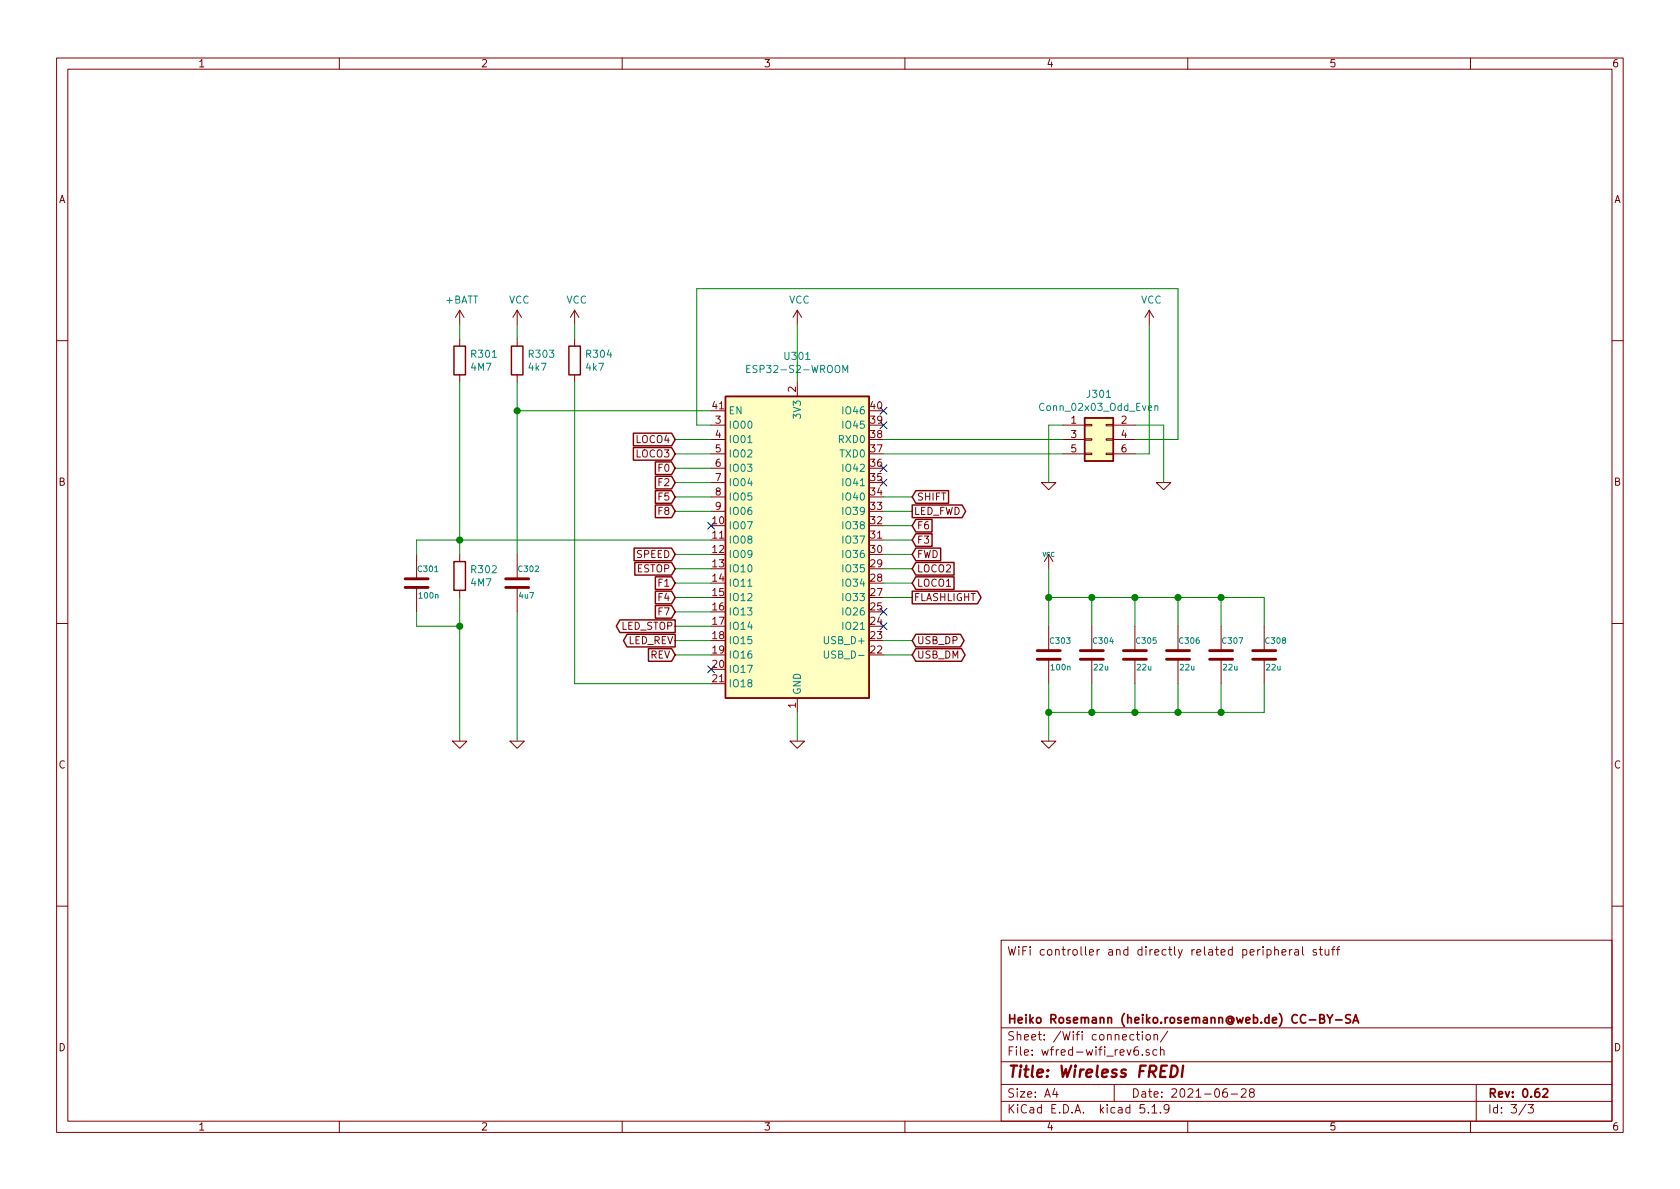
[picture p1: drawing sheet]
<svg xmlns="http://www.w3.org/2000/svg" width="297mm" height="210mm" viewBox="0 0 297 210" stroke-linecap="round" stroke-linejoin="round" font-family="sans-serif">
<g fill="none" stroke="#840000" stroke-width=".18">
<path d="M10 10.3h277v189.9h-277zM12 12.2h273v186.1h-273zM60 10.3v1.9M110 10.3v1.9M160 10.3v1.9M210 10.3v1.9M260 10.3v1.9M81.3 54.9v2.5M81.3 59.9v1.3M81.3 54.9l-.8 1.2M81.3 54.9l.7 1.2M91.4 54.9l-.7 1.2"/>
<path d="M91.4 54.9v2.5M91.4 59.9v1.3M91.4 54.9l.8 1.2M101.6 54.9v2.5M101.6 59.9v1.3M101.6 54.9l-.8 1.2M101.6 54.9l.8 1.2M141 54.9v2.5M141 54.9l-.8 1.2M141 54.9l.7 1.2M203.2 54.9l-.8 1.2M203.2 54.9v2.5"/>
<path d="M203.2 54.9l.8 1.2M10 60.2h2M81.3 66.3v1.3M91.4 66.3v1.3M101.6 66.3v1.3M125.7 75.2h2.6M125.7 77.7h2.6M141 67.6v2.5M188 75.2h3.8M188 77.7h3.8M191.8 75.1h1.2v.2h-1.2zM191.8 77.6h1.2v.2h-1.2z"/>
<path d="M195.6 75.1h1.2v.2h-1.2zM195.6 77.6h1.2v.2h-1.2zM196.8 75.2h3.9M196.8 77.7h3.9M285 60.2h2M73.7 98v4.4M81.3 98v1.3M91.4 98v4.4M125.7 80.3h2.6M125.7 82.8h2.6M125.7 85.3h2.6M125.7 87.9h2.6"/>
<path d="M125.7 90.4h2.6M184.1 85.3h2.6l-1.3 1.3zM185.4 98l-.7 1.3M185.4 98v2.6M185.4 98l.8 1.3M188 80.3h3.8M191.8 80.1h1.2v.3h-1.2zM195.6 80.1h1.2v.3h-1.2zM196.8 80.3h3.9M204.5 85.3h2.5l-1.3 1.3zM10 110.3h2M73.7 103.9v4.3"/>
<path d="M81.3 104.4v1.3M91.4 103.9v4.3M185.4 110.7v4.4M185.4 116.6v4.3M193 110.7v4.4M193 116.6v4.3M200.7 110.7v4.4M200.7 116.6v4.3M208.3 110.7v4.4M208.3 116.6v4.3M215.9 110.7v4.4M215.9 116.6v4.3"/>
<path d="M223.5 110.7v4.4M223.5 116.6v4.3M285 110.3h2M80 131.1h2.5l-1.2 1.2zM90.2 131.1h2.5l-1.3 1.2zM139.7 131.1h2.5l-1.2 1.2zM141 123.4v2.6M184.1 131.1h2.6l-1.3 1.2zM10 160.2h2M177 166.3h108v32h-108zM224 168l.5-.1 .2 .3v.6l-.2 .1-.5-.1M225.4 168h.1a.37 .37 0 0 1 .5 .1v.8"/>
<path d="M225.4 167.4v1.5M226.7 168.4l.7-.1-.1-.3-.4-.1-.2 .2v.7h.6M228 167.9v1M228.4 167.9l-.4 .3M229 168h.5l.1 .9M229.6 168.3h-.5a.29 .29 0 0 0-.2 .3 .29 .29 0 0 0 .2 .3l.5-.1M230.3 167.4v1.3l.2 .2M232.7 168a.37 .37 0 0 0-.5 .1v.2l.5 .2 .1 .1-.2 .3-.4-.1M233.2 167.9h.6M233.5 167.4v1.3l.3 .2M234.3 167.9v.8a.39 .39 0 0 0 .6 .1M234.9 167.9v1"/>
<path d="M235.4 167.9h.6M236 167.4l-.3 .2v1.3M236.3 167.9h.6M236.9 167.4l-.3 .1-.1 .1v1.3M285 160.2h2M60 198.3v1.9M110 198.3v1.9M160 198.3v1.9M177 194.8h108M177 191.8h108M177 187.8h108M177 181.8h108"/>
<path d="M186.5 192.5l-.4 1h1M186.8 193v1M197 191.8v3M200.9 182.9h.6M201.1 182.4v1.3l.4 .2M201.2 185.1a.59 .59 0 0 0-.7 .6v.6l.1 .2 .4 .1 .3-.1v-.5l-.1-.3h-.4l-.3 .3M202 186.5v.1M202 182.4v.2M202 182.9v1M202.3 195.3h-.7l-.1 .7 .3-.1 .5 .1 .1 .2-.1 .5-.2 .1-.6-.1M202.7 183.1l.2-.2 .4 .2v.7l-.2 .1-.4-.1zM203 196.7v.1"/>
<path d="M203.2 185.7l-.4-.1-.2 .2 .1 .2 .5 .2v.3h-.6M203.7 195.8l.4-.5v1.5M203.7 196.8h.8M204 183.1l.3-.2 .3 .1 .1 .9M204 182.9v1M204.5 185.7l-.4-.1-.3 .3 .2 .6h.5M205.2 196.7v.1M205.2 185.7l.2-.1 .4 .1v.9M205.2 185.1v1.5M206.5 182.3l-1.3 2M206.7 196l-.1 .2a.48 .48 0 0 1-.7-.1v-.6a.48 .48 0 0 1 .7-.1v.1a1.19 1.19 0 0 1-.2 1.2l-.4 .1M210 198.3v1.9"/>
<path d="M216.9 192.5a.62 .62 0 0 0-.7 .7l.1 .7 .2 .1 .5-.1v-.5l-.1-.2-.4-.1-.3 .3M217.7 193.5h1.1M219.5 192.7l.2-.2h.3l.3 .2v.3v.2l-.9 .8h.9M221.2 193.2l-.3-.3 .1-.2 .2-.2 .4 .1 .2 .2-.1 .2-.6 .2a.48 .48 0 0 0-.1 .7l.2 .1 .5-.1a.48 .48 0 0 0-.1-.7h-.1M260 198.3v1.9M261 191.8v6.5M269.8 195.2l-1.2 2M270.2 195.3h.9l-.5 .6 .4 .1v.7l-.2 .1-.6-.1"/>
</g>
<path d="M234.6 179.4l.5 .8 .5-.8M238.8 179.5l-.6-.1-.3 .3 .1 .4 .7 .3v.4l-.2 .1-.6-.1M233.3 180.1h.6l.2-.1v-.3l-.2-.3h-.6v1.5h.6l.3-.3a.41 .41 0 0 0-.3-.5M235.1 180.2v.7M236.1 180.4h1.2M239.2 180.9l.5-1.5 .5 1.5M239.3 180.5h.8M272.8 192.7l.2-.2h.4l.3 .5-1 1h1" fill="none" stroke="#840000" stroke-width=".3"/>
<path d="M207.2 188.4h.5a1.09 1.09 0 0 1 .4 1.3 1.09 1.09 0 0 1-1.2 .7zM209.2 188.4l-.3 2" fill="none" stroke="#840000" stroke-width=".41"/>
<g fill="none" stroke="#840000" stroke-width=".25">
<path d="M80.3 61.2h2v5.1h-2zM90.4 61.2h2.1v5.1h-2.1zM100.6 61.2h2v5.1h-2zM112 76.6h6.7l.7 1.1-.7 1.1h-6.7zM112 79.1h6.7l.7 1.2-.7 1.1h-6.7zM128.3 70.1h25.4v53.3h-25.4zM191.8 73.9h5v7.6h-5zM80.3 99.3h2v5.1h-2zM112.1 96.9h6.6l.7 1.1-.7 1.2h-6.6zM112.2 99.5h6.5l.7 1.1-.7 1.1h-6.5zM115.9 84.2h2.8l.7 1.1-.7 1.2h-2.8zM115.9 81.7h2.8l.7 1.1-.7 1.1h-2.8z"/>
<path d="M115.9 86.8h2.8l.7 1.1-.7 1.1h-2.8zM115.9 89.3h2.8l.7 1.1-.7 1.1h-2.8zM161.3 89.3h8.8l.6 1.1-.6 1.1h-8.8zM161.9 99.5h6.8v2.2h-6.8l-.6-1.1zM161.9 91.8h2.9v2.3h-2.9l-.6-1.1zM161.9 94.4h2.9v2.2h-2.9l-.6-1.1zM161.9 96.9h4.4v2.3h-4.4l-.6-1.2zM161.9 86.8h5.8v2.2h-5.8l-.6-1.1zM109.6 109.6h9.8v2.3h-9.8l-.6-1.2zM110.9 112.2h8.5v2.2h-8.5l-.7-1.1zM114.7 114.7h4l.7 1.1-.7 1.1h-4zM115.9 107.1h2.8l.7 1.1-.7 1.1h-2.8z"/>
<path d="M115.9 104.5h2.8l.7 1.2-.7 1.1h-2.8zM115.9 102h2.8l.7 1.1-.7 1.1h-2.8zM161.3 104.5h11.5l.7 1.2-.7 1.1h-11.5zM161.9 112.2h7.9l.7 1.1-.7 1.1h-7.9l-.6-1.1zM161.9 114.7h8.1l.6 1.1-.6 1.1h-8.1l-.6-1.1zM161.9 102h6.8v2.2h-6.8l-.6-1.1z"/>
</g>
<g fill="#ffffc2" stroke="#ffffc2" stroke-width=".18">
<path d="M128.3 70.1h25.4v53.3h-25.4z"/>
<path d="M191.8 73.9h5v7.6h-5z"/>
</g>
<path d="M132 65.2h.5M132.2 78.3h.7M132.6 64.6h-.6v1.3h.6M149 65.9v-1.3l.5 .9 .4-.9v1.3M204.2 71.9l.2-.2 .3 .1v.8M204.2 71.7v.9M132.2 103.7h.7M145.7 115.1v1l.3 .3 .4-.1 .1-.2v-1" fill="none" stroke="#008484" stroke-width=".18"/>
<g fill="none" stroke="#840000" stroke-width=".51">
<path d="M71.6 103.9h4.1M71.6 102.4h4.1M89.4 103.9h4.1M89.4 102.4h4.1M183.4 116.6h4.1M183.4 115.1h4.1M191 116.6h4.1M191 115.1h4.1M198.6 116.6h4.1M198.6 115.1h4.1M206.2 116.6h4.1M206.2 115.1h4.1"/>
<path d="M213.9 116.6h4M213.9 115.1h4M221.5 116.6h4.1M221.5 115.1h4.1"/>
</g>
<g fill="none" stroke="#008400" stroke-width=".18">
<path d="M81.3 57.4v2.5M91.4 57.4v2.5M101.6 57.4v2.5M141 57.4v10.2M203.2 57.4v22.9h-2.5M81.3 67.6v30.4M91.4 67.6v30.4M91.4 72.6h34.3M101.6 67.6v53.3h24.1M119.4 77.7h6.3M125.7 75.2h-2.5v-24.2h85.1v26.7h-7.6M156.2 77.7h31.8"/>
<path d="M188 75.2h-2.6v10.1M200.7 75.2h5v10.1M119.4 82.8h6.3M119.4 87.9h6.3M119.4 90.4h6.3M119.4 98h6.3M119.4 85.3h6.3M119.4 80.3h6.3M125.7 95.5h-52v2.5M156.2 87.9h5.1M156.2 90.4h5.1M156.2 93h5.1"/>
<path d="M156.2 95.5h5.1M156.2 98h5.1M156.2 80.3h31.8M73.7 108.2v2.5h7.6M81.3 105.7v25.4M91.4 108.2v22.9M119.4 105.7h6.3M119.4 100.6h6.3M119.4 103.1h6.3M119.4 110.7h6.3M119.4 115.8h6.3M119.4 108.2h6.3"/>
<path d="M119.4 113.3h6.3M156.2 105.7h5.1M156.2 100.6h5.1M156.2 103.1h5.1M156.2 115.8h5.1M156.2 113.3h5.1M185.4 105.7h38.1v5M185.4 100.6v10.1M193 105.7v5M200.7 105.7v5M208.3 105.7v5M215.9 105.7v5"/>
<path d="M141 126v5.1M185.4 120.9v10.2M193 120.9v5.1M200.7 120.9v5.1M208.3 120.9v5.1M215.9 120.9v5.1M223.5 120.9v5.1h-38.1"/>
</g>
<g fill="#008400" stroke="#008400" stroke-width=".25">
<circle cx="200.7" cy="105.7" r=".51"/>
<circle cx="185.4" cy="126" r=".51"/>
<circle cx="208.3" cy="105.7" r=".51"/>
<circle cx="193" cy="105.7" r=".51"/>
<circle cx="185.4" cy="105.7" r=".51"/>
<circle cx="193" cy="126" r=".51"/>
<circle cx="215.9" cy="126" r=".51"/>
<circle cx="81.3" cy="95.5" r=".51"/>
<circle cx="200.7" cy="126" r=".51"/>
<circle cx="208.3" cy="126" r=".51"/>
<circle cx="215.9" cy="105.7" r=".51"/>
<circle cx="91.4" cy="72.6" r=".51"/>
<circle cx="81.3" cy="110.7" r=".51"/>
</g>
<g fill="none" stroke="#000084" stroke-width=".18">
<path d="M155.6 74.6l1.2 1.2M155.6 72l1.2 1.2M156.8 74.6l-1.2 1.2M156.8 72l-1.2 1.2M125.1 92.3l1.2 1.3M126.3 92.3l-1.2 1.3M155.6 82.2l1.2 1.2M155.6 84.7l1.2 1.2M156.8 82.2l-1.2 1.2M156.8 84.7l-1.2 1.2M125.1 117.7l1.2 1.3M126.3 117.7l-1.2 1.3"/>
<path d="M155.6 107.6l1.2 1.2M155.6 110.1l1.2 1.2M156.8 107.6l-1.2 1.2M156.8 110.1l-1.2 1.2"/>
</g>
<text font-size="2.8" fill="#840000" x="178" y="190.5">Title: Wireless FREDI</text>
<g font-size="2.1" fill="#840000">
<text x="178" y="169">WiFi controller and directly related peripheral stuff</text>
<text x="178" y="184">Sheet: /Wifi connection/</text>
<text x="178" y="181">Heiko Rosemann (heiko.rosemann@web.de) CC-BY-SA</text>
<text x="178" y="186.7">File: wfred-wifi_rev6.sch</text>
<text x="178" y="196.9">KiCad E.D.A. kicad 5.1.9</text>
<text x="178" y="194.1">Size: A4</text>
<text x="200" y="194.1">Date: 2021-06-28</text>
<text x="263" y="194.1">Rev: 0.62</text>
<text x="263" y="196.9">Id: 3/3</text>
</g>
<g font-size="1.8" fill="#840000">
<text x="35" y="11.9">1</text>
<text x="85" y="11.9">2</text>
<text x="135" y="11.9">3</text>
<text x="185" y="11.9">4</text>
<text x="235" y="11.9">5</text>
<text x="285" y="11.9">6</text>
<text x="10.4" y="35.9">A</text>
<text x="285.4" y="35.9">A</text>
<text x="140.7" y="69.3" transform="rotate(-90 140.7 69.3)">2</text>
<text x="126" y="72.4">41</text>
<text x="126.5" y="74.9">3</text>
<text x="126.5" y="77.5">4</text>
<text x="154" y="77.5">38</text>
<text x="154" y="74.9">39</text>
<text x="154" y="72.4">40</text>
<text x="189.4" y="74.9">1</text>
<text x="189.4" y="77.5">3</text>
<text x="198.3" y="74.9">2</text>
<text x="198.3" y="77.5">4</text>
<text x="112.5" y="78.4">LOCO4</text>
<text x="112.5" y="80.9">LOCO3</text>
<text x="116.5" y="83.4">F0</text>
<text x="126.5" y="80">5</text>
<text x="126.5" y="82.5">6</text>
<text x="154" y="82.5">36</text>
<text x="154" y="80">37</text>
<text x="189.4" y="80">5</text>
<text x="198.3" y="80">6</text>
<text x="10.4" y="85.9">B</text>
<text x="116.5" y="86">F2</text>
<text x="116.5" y="88.5">F5</text>
<text x="126.5" y="85.1">7</text>
<text x="126.5" y="87.6">8</text>
<text x="154" y="87.6">34</text>
<text x="154" y="85.1">35</text>
<text x="162.1" y="88.5">SHIFT</text>
<text x="285.4" y="85.9">B</text>
<text x="116.5" y="91.1">F8</text>
<text x="126" y="92.7">10</text>
<text x="126" y="95.2">11</text>
<text x="126.5" y="90.2">9</text>
<text x="154" y="95.2">31</text>
<text x="154" y="92.7">32</text>
<text x="154" y="90.2">33</text>
<text x="161.5" y="91.1">LED_FWD</text>
<text x="162.1" y="93.6">F6</text>
<text x="112.6" y="98.7">SPEED</text>
<text x="112.6" y="101.2">ESTOP</text>
<text x="126" y="97.8">12</text>
<text x="126" y="100.3">13</text>
<text x="154" y="100.3">29</text>
<text x="154" y="97.8">30</text>
<text x="162.1" y="101.2">LOCO2</text>
<text x="162.1" y="96.1">F3</text>
<text x="162.1" y="98.7">FWD</text>
<text x="116.5" y="106.3">F4</text>
<text x="116.5" y="103.8">F1</text>
<text x="126" y="102.9">14</text>
<text x="126" y="105.4">15</text>
<text x="126" y="107.9">16</text>
<text x="154" y="107.9">25</text>
<text x="154" y="105.4">27</text>
<text x="154" y="102.9">28</text>
<text x="161.5" y="106.3">FLASHLIGHT</text>
<text x="162.1" y="103.8">LOCO1</text>
<text x="109.8" y="111.4">LED_STOP</text>
<text x="111" y="113.9">LED_REV</text>
<text x="116.5" y="108.8">F7</text>
<text x="126" y="110.5">17</text>
<text x="126" y="113">18</text>
<text x="154" y="113">23</text>
<text x="154" y="110.5">24</text>
<text x="162.1" y="113.9">USB_DP</text>
<text x="115" y="116.5">REV</text>
<text x="126" y="115.6">19</text>
<text x="126" y="118.1">20</text>
<text x="154" y="115.6">22</text>
<text x="162.1" y="116.5">USB_DM</text>
<text x="126" y="120.6">21</text>
<text x="140.7" y="125.2" transform="rotate(-90 140.7 125.2)">1</text>
<text x="10.4" y="135.9">C</text>
<text x="285.4" y="135.9">C</text>
<text x="10.4" y="185.9">D</text>
<text x="285.4" y="185.9">D</text>
<text x="35" y="199.9">1</text>
<text x="85" y="199.9">2</text>
<text x="135" y="199.9">3</text>
<text x="185" y="199.9">4</text>
<text x="235" y="199.9">5</text>
<text x="285" y="199.9">6</text>
</g>
<g font-size="1.8" fill="#008484">
<text x="78.8" y="53.7">+BATT</text>
<text x="90" y="53.7">VCC</text>
<text x="100.1" y="53.7">VCC</text>
<text x="139.5" y="53.7">VCC</text>
<text x="201.7" y="53.7">VCC</text>
<text x="83.4" y="65.6">4M7</text>
<text x="83.5" y="63.3">R301</text>
<text x="93.5" y="65.6">4k7</text>
<text x="93.6" y="63.3">R303</text>
<text x="103.7" y="65.6">4k7</text>
<text x="103.8" y="63.3">R304</text>
<text x="133" y="66">ESP32-S2-WROOM</text>
<text x="138.9" y="63.6">U301</text>
<text x="192.4" y="70.4">J301</text>
<text x="128.8" y="75.8">IO00</text>
<text x="128.8" y="73.3">EN</text>
<text x="141.6" y="73.8" transform="rotate(-90 141.6 73.8)">3V3</text>
<text x="149.3" y="75.8">IO45</text>
<text x="149.3" y="73.3">IO46</text>
<text x="184.3" y="72.7">Conn_02x03_Odd_Even</text>
<text x="128.8" y="78.4">IO01</text>
<text x="128.8" y="80.9">IO02</text>
<text x="128.8" y="83.4">IO03</text>
<text x="148.4" y="78.4">RXD0</text>
<text x="148.6" y="80.9">TXD0</text>
<text x="149.3" y="83.4">IO42</text>
<text x="128.8" y="86">IO04</text>
<text x="128.8" y="88.5">IO05</text>
<text x="149.3" y="88.5">IO40</text>
<text x="149.3" y="86">IO41</text>
<text x="128.8" y="93.6">IO07</text>
<text x="128.8" y="91.1">IO06</text>
<text x="149.3" y="93.6">IO38</text>
<text x="149.3" y="91.1">IO39</text>
<text x="83.5" y="101.4">R302</text>
<text x="128.8" y="96.1">IO08</text>
<text x="128.8" y="98.7">IO09</text>
<text x="128.8" y="101.2">IO10</text>
<text x="149.3" y="101.2">IO35</text>
<text x="149.3" y="98.7">IO36</text>
<text x="149.3" y="96.1">IO37</text>
<text x="83.4" y="103.7">4M7</text>
<text x="128.8" y="103.8">IO11</text>
<text x="128.8" y="106.3">IO12</text>
<text x="149.3" y="106.3">IO33</text>
<text x="149.3" y="103.8">IO34</text>
<text x="128.8" y="108.8">IO13</text>
<text x="128.8" y="111.4">IO14</text>
<text x="128.8" y="113.9">IO15</text>
<text x="146.1" y="113.9">USB_D+</text>
<text x="149.3" y="111.4">IO21</text>
<text x="149.3" y="108.8">IO26</text>
<text x="128.8" y="116.5">IO16</text>
<text x="128.8" y="119">IO17</text>
<text x="146.6" y="116.5">USB_D-</text>
<text x="128.8" y="121.5">IO18</text>
<text x="141.6" y="122.9" transform="rotate(-90 141.6 122.9)">GND</text>
</g>
<g font-size="1.4" fill="#008484">
<text x="74" y="101.1">C301</text>
<text x="91.8" y="101.1">C302</text>
<text x="74.2" y="105.8">100n</text>
<text x="91.9" y="105.8">4u7</text>
<text x="185.8" y="113.8">C303</text>
<text x="193.4" y="113.8">C304</text>
<text x="201" y="113.8">C305</text>
<text x="208.6" y="113.8">C306</text>
<text x="216.3" y="113.8">C307</text>
<text x="223.9" y="113.8">C308</text>
<text x="186" y="118.5">100n</text>
<text x="193.5" y="118.5">22u</text>
<text x="201.1" y="118.5">22u</text>
<text x="208.7" y="118.5">22u</text>
<text x="216.3" y="118.5">22u</text>
<text x="224" y="118.5">22u</text>
</g>
<text font-size="1.1" fill="#008484" x="184.3" y="98.5">VCC</text>
</svg>
